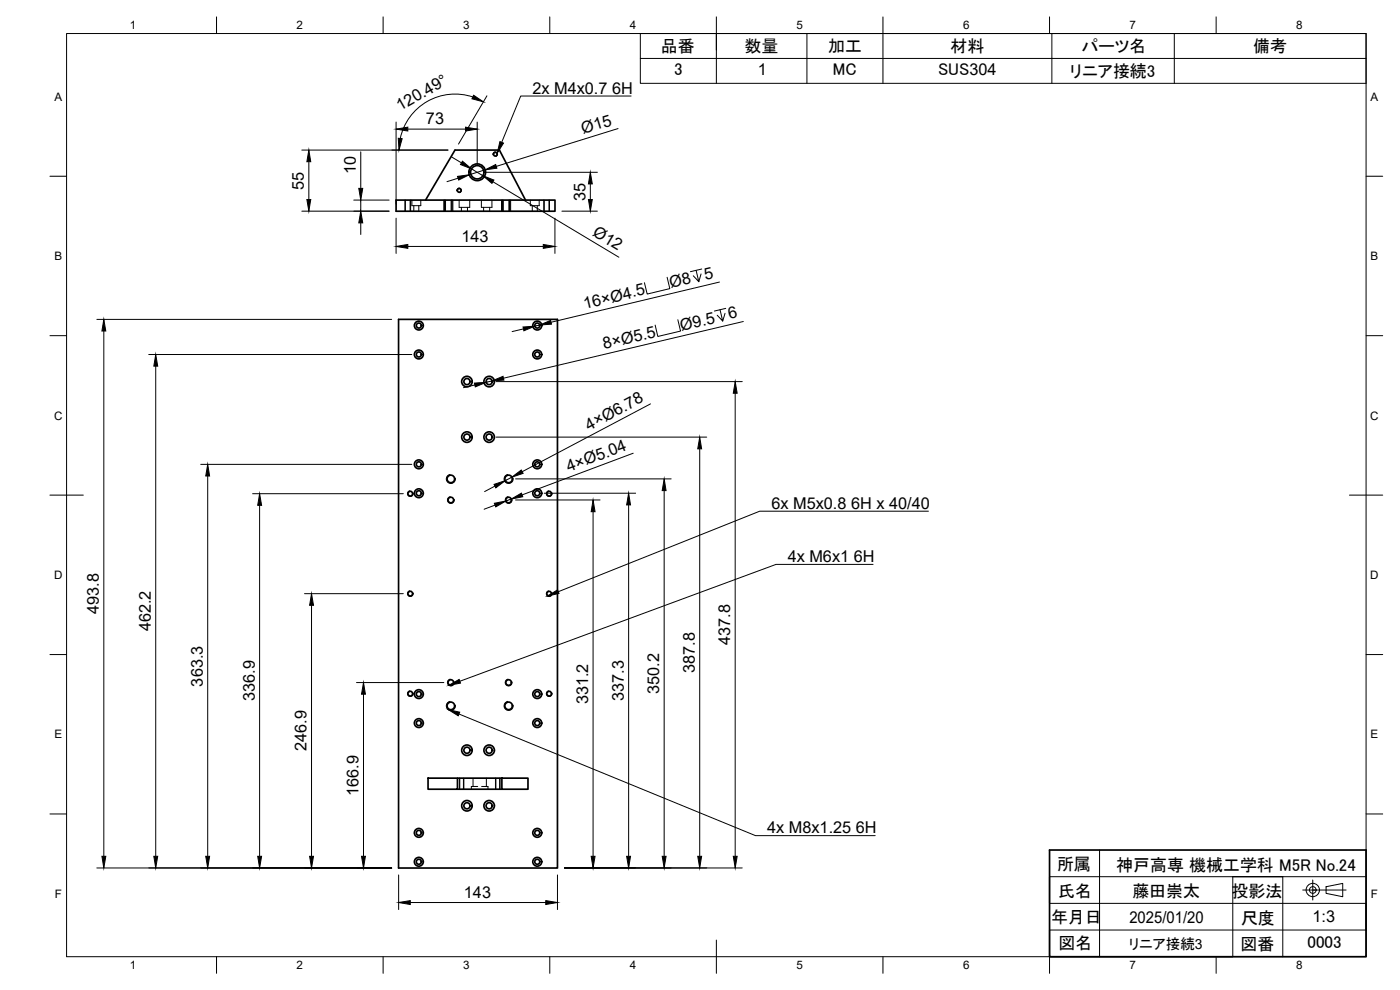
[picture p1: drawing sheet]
<svg xmlns="http://www.w3.org/2000/svg" width="420mm" height="297mm" viewBox="0 0 420 297" stroke-linecap="round" stroke-linejoin="round" font-family="sans-serif">
<!-- layer: Hidden -->
<g fill="none" stroke="#000" stroke-width=".3">
<path d="M121.7 60v3.4M123.1 60v3.4M123.6 60v1.7h2.7v-1.7M124.2 61.7v1.7M125.7 61.7v1.7M133.4 60v3.4M133.7 60v3.4M135.4 60v3.4M135.7 60v3.4M137.8 60v2.2h3.2v-2.2M138.5 62.2v1.2M140.3 62.2v1.2"/>
<path d="M144.5 60v2.2h3.1v-2.2M145.1 62.2v1.2M147 62.2v1.2M150.7 60v3.4M151 60v3.4M152.7 60v3.4M153 60v3.4M159.2 60v1.7h2.6v-1.7M159.7 61.7v1.7M161.2 61.7v1.7M163.3 60v3.4M164.8 60v3.4"/>
<path d="M138 233.5v3.3M139.1 233.5v3.3M142 233.5v2.5M143.4 236h-1.9v.8M144.5 236h2v.8M146 233.5v2.5M148.8 233.5v3.3M149.9 233.5v3.3"/>
</g>
<!-- layer: Visible -->
<g fill="none" stroke="#000" stroke-width=".51">
<path d="M118.9 60h47.7v3.4h-47.7zM127.7 60l8.8-15h13.4l7.8 15M119.6 95.8h47.7v164.6h-47.7zM128.5 233.5h8.8v3.3h-8.8zM137.3 236.8h13.3M137.3 233.5h13.3M150.6 233.5h7.9v3.3h-7.9z"/>
<circle cx="137.8" cy="57.1" r=".56"/>
<circle cx="143.2" cy="51.7" r="2"/>
<circle cx="143.2" cy="51.7" r="2.51"/>
<circle cx="148.6" cy="46.3" r=".56"/>
<circle cx="125.7" cy="97.7" r=".75"/>
<circle cx="125.7" cy="97.7" r="1.33"/>
<circle cx="161.2" cy="97.7" r=".75"/>
<circle cx="161.2" cy="97.7" r="1.33"/>
<circle cx="125.7" cy="106.4" r=".75"/>
<circle cx="125.7" cy="106.4" r="1.33"/>
<circle cx="140.1" cy="114.5" r="1.58"/>
<circle cx="140.1" cy="114.5" r=".92"/>
<circle cx="146.8" cy="114.5" r="1.58"/>
<circle cx="146.8" cy="114.5" r=".92"/>
<circle cx="161.2" cy="106.4" r=".75"/>
<circle cx="161.2" cy="106.4" r="1.33"/>
<circle cx="125.7" cy="139.3" r=".75"/>
<circle cx="125.7" cy="139.3" r="1.33"/>
<circle cx="140.1" cy="131.1" r="1.58"/>
<circle cx="140.1" cy="131.1" r=".92"/>
<circle cx="146.8" cy="131.1" r="1.58"/>
<circle cx="146.8" cy="131.1" r=".92"/>
<circle cx="161.2" cy="139.3" r=".75"/>
<circle cx="161.2" cy="139.3" r="1.33"/>
<circle cx="123.1" cy="148.1" r=".71"/>
<circle cx="125.7" cy="148" r=".75"/>
<circle cx="125.7" cy="148" r="1.33"/>
<circle cx="135.3" cy="143.7" r="1.13"/>
<circle cx="135.3" cy="150" r=".84"/>
<circle cx="152.6" cy="143.7" r="1.13"/>
<circle cx="152.6" cy="150" r=".84"/>
<circle cx="161.2" cy="148" r=".75"/>
<circle cx="161.2" cy="148" r="1.33"/>
<circle cx="164.8" cy="148.1" r=".71"/>
<circle cx="123.1" cy="178.1" r=".71"/>
<circle cx="164.8" cy="178.1" r=".71"/>
<circle cx="123.1" cy="208.1" r=".71"/>
<circle cx="125.7" cy="217" r=".75"/>
<circle cx="125.7" cy="208.3" r=".75"/>
<circle cx="125.7" cy="217" r="1.33"/>
<circle cx="125.7" cy="208.3" r="1.33"/>
<circle cx="135.3" cy="211.8" r="1.13"/>
<circle cx="135.3" cy="204.8" r=".84"/>
<circle cx="152.6" cy="211.8" r="1.13"/>
<circle cx="152.6" cy="204.8" r=".84"/>
<circle cx="161.2" cy="217" r=".75"/>
<circle cx="161.2" cy="208.3" r=".75"/>
<circle cx="161.2" cy="217" r="1.33"/>
<circle cx="161.2" cy="208.3" r="1.33"/>
<circle cx="164.8" cy="208.1" r=".71"/>
<circle cx="140.1" cy="225.1" r="1.58"/>
<circle cx="140.1" cy="225.1" r=".92"/>
<circle cx="146.8" cy="225.1" r="1.58"/>
<circle cx="146.8" cy="225.1" r=".92"/>
<circle cx="125.7" cy="249.9" r=".75"/>
<circle cx="125.7" cy="258.6" r=".75"/>
<circle cx="125.7" cy="249.9" r="1.33"/>
<circle cx="125.7" cy="258.6" r="1.33"/>
<circle cx="140.1" cy="241.8" r="1.58"/>
<circle cx="140.1" cy="241.8" r=".92"/>
<circle cx="146.8" cy="241.8" r="1.58"/>
<circle cx="146.8" cy="241.8" r=".92"/>
<circle cx="161.2" cy="249.9" r=".75"/>
<circle cx="161.2" cy="258.6" r=".75"/>
<circle cx="161.2" cy="249.9" r="1.33"/>
<circle cx="161.2" cy="258.6" r="1.33"/>
</g>
<!-- layer: Hidden Narrow -->
<g fill="none" stroke="#000" stroke-width=".3">
<path d="M121.5 60v3.4M123.2 60v3.4M133.2 60v3.4M133.5 60v3.4M135.6 60v3.4M135.9 60v3.4M150.5 60v3.4M150.9 60v3.4M152.9 60v3.4M153.2 60v3.4M163.2 60v3.4M164.9 60v3.4"/>
<path d="M137.9 233.5v3.3M139.2 233.5v3.3M148.7 233.5v3.3M150.1 233.5v3.3"/>
</g>
<!-- layer: Visible Narrow -->
<g fill="none" stroke="#000" stroke-width=".3">
<path d="M137.1 57.2a.69 .69 0 0 1 .6-.8 .69 .69 0 0 1 .8 .6 .69 .69 0 0 1-.6 .8M148 46.4a.69 .69 0 0 1 .5-.8 .69 .69 0 0 1 .8 .5 .69 .69 0 0 1-.5 .8M123 147.3a.86 .86 0 0 0-.7 1 .86 .86 0 0 0 1 .7 .86 .86 0 0 0 .7-1M135.1 142.4a1.37 1.37 0 0 0-1.1 1.5 1.37 1.37 0 0 0 1.5 1.1 1.37 1.37 0 0 0 1.2-1.5M135.1 149a1.03 1.03 0 0 0-.8 1.2 1.03 1.03 0 0 0 1.2 .8 1.03 1.03 0 0 0 .8-1.2M152.4 142.4a1.37 1.37 0 0 0-1.1 1.5 1.37 1.37 0 0 0 1.6 1.1 1.37 1.37 0 0 0 1.1-1.5M152.5 149a1.03 1.03 0 0 0-.9 1.2 1.03 1.03 0 0 0 1.2 .8 1.03 1.03 0 0 0 .9-1.2M164.7 147.3a.86 .86 0 0 0-.7 1 .86 .86 0 0 0 1 .7 .86 .86 0 0 0 .7-1M123 177.3a.86 .86 0 0 0-.7 1 .86 .86 0 0 0 1 .7 .86 .86 0 0 0 .7-1M164.7 177.3a.86 .86 0 0 0-.7 1 .86 .86 0 0 0 1 .7 .86 .86 0 0 0 .7-1M123 207.3a.86 .86 0 0 0-.7 1 .86 .86 0 0 0 1 .7 .86 .86 0 0 0 .7-1M135.1 210.4a1.37 1.37 0 0 0-1.1 1.6 1.37 1.37 0 0 0 1.5 1.1 1.37 1.37 0 0 0 1.2-1.5"/>
<path d="M135.1 203.8a1.03 1.03 0 0 0-.8 1.2 1.03 1.03 0 0 0 1.2 .8 1.03 1.03 0 0 0 .8-1.2M152.4 210.4a1.37 1.37 0 0 0-1.1 1.6 1.37 1.37 0 0 0 1.6 1.1 1.37 1.37 0 0 0 1.1-1.5M152.5 203.8a1.03 1.03 0 0 0-.9 1.2 1.03 1.03 0 0 0 1.2 .8 1.03 1.03 0 0 0 .9-1.2M164.7 207.3a.86 .86 0 0 0-.7 1 .86 .86 0 0 0 1 .7 .86 .86 0 0 0 .7-1"/>
</g>
<!-- layer: Border -->
<g fill="none" stroke="#000" stroke-width=".3">
<path d="M20 10.1h390v276.9h-390zM65 5.1v5M115 5.1v5M165 5.1v5M215 5.1v10M265 5.1v5M315 5.1v5M365 5.1v5M15 52.9h5M410 52.9h5M15 100.7h5M410 100.7h5"/>
<path d="M15 148.6h10M405 148.6h10M15 196.4h5M410 196.4h5M15 244.2h5M410 244.2h5M65 287v5M115 287v5M165 287v5M215 282.1v9.9M265 287v5M315 287v5"/>
<path d="M365 287v5"/>
</g>
<!-- layer: TitleBlock -->
<path d="M315 255h95v32h-95z" fill="none" stroke="#000" stroke-width=".51"/>
<g fill="none" stroke="#000" stroke-width=".3">
<path d="M330 255v32M315 263h95M315 271h95M315 279h95M370 263v24M385 263v24M391 267h13M394 264v6.1M398 266.1l5-1v4l-5-1.1z"/>
<circle cx="394" cy="267" r="2"/>
<circle cx="394" cy="267" r="1.01"/>
</g>
<path d="M315 279v8h55M315 263v8M370 263h15M410 271v8" fill="none" stroke="#000" stroke-width=".36"/>
<!-- layer: FD_Dimensions -->
<g fill="none" stroke="#000" stroke-width=".3">
<path d="M118.9 36.6v24.7M122.4 38.7h17.3M141.9 29.1a16.8 16.8 0 0 0-21.8 12.4M143.2 36.6v13M146.1 28.8l-8.5 14.4M185.5 38.6l-36.6 11.3M90.6 45h43.9M92.7 48.5v11.4M108.3 45.6v10.9M135.5 47.1l3 1.8M137.5 53.5l-3.4 1M141.5 50.7l3.4 2"/>
<path d="M145.3 51.7h34M145.6 51l-4.8 1.4M147.9 54.5l37.8 22.7M177.2 55.2v4.7M90.6 63.4h26.2M106.2 60h10.6M108.3 60v3.4M108.3 66.9v3.5M118.9 65.5v10.5M122.4 73.9h40.6M166.5 65.5v10.5M168.6 63.4h10.7"/>
<path d="M29.1 95.8h88.4M31.2 99.3v157.6M157.1 98.7l-3.4 .8M162 97.5l-1.5 .4M200.2 83.2l.8 3.4-6.8 1.6-.8-3.4M203.4 95.9l.8 3.4-6.8 1.7-.8-3.5M208.9 81.1l.8 3.4-1.6-1.8M210.4 82.2l-.7 2.3M210.6 80.7l-3.4 .8M215.9 84.6l-50.5 12.1M216.1 92.9l.8 3.4-1.7-1.7M217.6 94l-.7 2.3"/>
<path d="M217.8 92.5l-3.4 .8M223.1 96.5l-72 17M44.6 106.4h79M46.7 109.9v147M142.5 115.5l-3.4 .8M147.7 114.3l-1.8 .4M148.9 114.5h73.9M220.6 118v138.9M60.2 139.3h63.4M148.9 131.2h63.2M190 136l-33.3 12.5M195.2 121.2l-38.5 20.3"/>
<path d="M210 134.7v122.2M62.3 142.8v114.1M75.8 148.1h45.2M77.9 151.6v105.3M148.5 145.8l-3.1 1.7M148.6 151.6l-3.3 1.2M153.4 149.7l-1.6 .6M153.6 143.2l-2 1M154.7 143.7h46.7M154.7 150h25.4M163.3 148h27.5M178 153.5v103.4"/>
<path d="M188.7 151.5v105.4M199.3 147.2v109.7M91.4 178.1h29.6M93.5 181.6v75.3M107 204.8h26.2M109.1 208.3v48.6M29.1 260.4h88.4M119.6 262.5v10.4M123.1 270.8h40.7M167.3 262.5v10.4M169.4 260.4h53.4"/>
</g>
<g fill="#000" stroke="#000" stroke-width=".3">
<path d="M118.9 38.7l3.5-.6v1.2zM139.7 38.1l3.5 .6-3.5 .6zM142.1 28.6l3 2-3.5-1zM92.1 59.9h1.2l-.6 3.5zM92.7 45l.6 3.5h-1.2zM107.7 56.5h1.2l-.6 3.5zM119.5 41.5l1.2 .1-1 3.4zM137.3 52.9l3.5-.5-3.2 1.6zM138.8 48.4l2.7 2.3-3.3-1.3zM144.9 52.7l3.3 1.3-.6 1zM145.6 51l3.2-1.6 .3 1.1zM176.6 59.9h1.2l-.6 3.5z"/>
<path d="M177.2 51.7l.6 3.5h-1.2zM108.3 63.4l.6 3.5h-1.2zM118.9 73.9l3.5-.6v1.2zM163 73.3l3.5 .6-3.5 .6zM31.2 95.8l.5 3.5h-1.1zM157 98.1l3.5-.2-3.3 1.4zM162 97.5l3.2-1.4 .3 1.2zM46.7 106.4l.6 3.5h-1.1zM142.4 114.9l3.5-.2-3.3 1.4zM147.7 114.3l3.3-1.4 .2 1.2zM220.6 114.5l.6 3.5h-1.1zM210 131.2l.6 3.5h-1.2z"/>
<path d="M62.3 139.3l.6 3.5h-1.2zM77.9 148.1l.6 3.5h-1.2zM148.3 145.3l3.3-1.1-2.8 2.2zM148.4 151l3.4-.7-3 1.8zM153.6 143.2l2.8-2.2 .6 1zM153.4 149.7l3.1-1.7 .4 1zM178 150l.6 3.5h-1.2zM188.7 148l.5 3.5h-1.1zM199.3 143.7l.6 3.5h-1.2zM93.5 178.1l.6 3.5h-1.2zM109.1 204.8l.6 3.5h-1.2zM30.6 256.9h1.1l-.5 3.5z"/>
<path d="M46.2 256.9h1.1l-.6 3.5zM61.7 256.9h1.2l-.6 3.5zM77.3 256.9h1.2l-.6 3.5zM92.9 256.9h1.2l-.6 3.5zM108.5 256.9h1.2l-.6 3.5zM177.4 256.9h1.2l-.6 3.5zM188.1 256.9h1.1l-.5 3.5zM198.7 256.9h1.2l-.6 3.5zM209.4 256.9h1.2l-.6 3.5zM220.1 256.9h1.1l-.6 3.5zM119.6 270.8l3.5-.6v1.2zM163.8 270.2l3.5 .6-3.5 .6z"/>
</g>
<!-- layer: Hole Notes -->
<path d="M150 42.5l1.1 .4-1.9 3.1zM164.3 178.8l3-1.8 .5 1.1zM134.5 212.9l3.5 .8-.5 1.1zM134.7 205.6l3.1-1.7 .4 1.1z" fill="#000" stroke="#000" stroke-width=".3"/>
<path d="M189.4 28.8h-33.1l-5.7 13.9M278.6 153.4h-50.6l-60.4 24.1M262 169.3h-29.1l-94.9 35.1M137.8 214.2l88.9 36.5h36" fill="none" stroke="#000" stroke-width=".3"/>
<!-- layer: Custom Tables -->
<path d="M192.2 10.1h217.8v14.9h-217.8zM192.2 17.5h217.8M215 10.1v14.9M242.2 10.1v14.9M265 10.1v14.9M315.7 10.1v14.9M352.4 10.1v14.9" fill="none" stroke="#000" stroke-width=".3"/>
<g font-size="5.1">
<text x="198.4" y="15.6">品番</text>
<text x="223.5" y="15.6">数量</text>
<text x="248.6" y="15.7">加工</text>
<text x="285.3" y="15.6">材料</text>
<text x="324.6" y="15.6">パーツ名</text>
<text x="376.1" y="15.6">備考</text>
<text x="202.3" y="22.4">3</text>
<text x="249.9" y="22.4">MC</text>
<text x="281.5" y="22.4">SUS304</text>
<text x="321" y="23.1">リニア接続3</text>
<text x="317.2" y="261">所属</text>
<text x="335" y="261.2">神戸高専 機械工学科 M5R No.24</text>
<text x="317.6" y="269.1">氏名</text>
<text x="339.8" y="269.2">藤田崇太</text>
<text x="369.6" y="269.1">投影法</text>
<text x="315.4" y="276.9">年月日</text>
<text x="372.4" y="277.2">尺度</text>
<text x="317.7" y="284.8">図名</text>
<text x="372.3" y="285.1">図番</text>
<text x="392.4" y="284.6">0003</text>
</g>
<g font-size="4.9">
<text x="227.4" y="22.4">1</text>
<text x="159.8" y="28.1">2x M4x0.7</text>
<text x="183.7" y="28.1">6H</text>
<text x="120.1" y="33.4" transform="rotate(-30 120.1 33.4)">120.49°</text>
<text x="127.8" y="37.3">73</text>
<text x="175" y="40.2" transform="rotate(-17 175 40.2)">Ø15</text>
<text x="106.8" y="52.2" transform="rotate(-90 106.8 52.2)">10</text>
<text x="91.2" y="56.9" transform="rotate(-90 91.2 56.9)">55</text>
<text x="175.7" y="60.2" transform="rotate(-90 175.7 60.2)">35</text>
<text x="177.6" y="70.5" transform="rotate(31 177.6 70.5)">Ø12</text>
<text x="138.5" y="72.5">143</text>
<text x="201.4" y="86.5" transform="rotate(-13 201.4 86.5)">Ø8</text>
<text x="211.8" y="84" transform="rotate(-13 211.8 84)">5</text>
<text x="175.5" y="92.7" transform="rotate(-13 175.5 92.7)">16×Ø4.5</text>
<text x="218.9" y="95.8" transform="rotate(-13 218.9 95.8)">6</text>
<text x="204.6" y="99.3" transform="rotate(-13 204.6 99.3)">Ø9.5</text>
<text x="181.4" y="104.7" transform="rotate(-13 181.4 104.7)">8×Ø5.5</text>
<text x="176.8" y="129.2" transform="rotate(-28 176.8 129.2)">4×Ø6.78</text>
<text x="170.7" y="141.6" transform="rotate(-21 170.7 141.6)">4×Ø5.04</text>
<text x="231.5" y="152.7">6x M5x0.8</text>
<text x="255.4" y="152.7">6H x 40/40</text>
<text x="236.4" y="168.6">4x M6x1</text>
<text x="256.2" y="168.6">6H</text>
<text x="29.7" y="184.2" transform="rotate(-90 29.7 184.2)">493.8</text>
<text x="45.3" y="189.4" transform="rotate(-90 45.3 189.4)">462.2</text>
<text x="219.2" y="193.5" transform="rotate(-90 219.2 193.5)">437.8</text>
<text x="208.5" y="201.9" transform="rotate(-90 208.5 201.9)">387.8</text>
<text x="60.9" y="206" transform="rotate(-90 60.9 206)">363.3</text>
<text x="197.9" y="208.1" transform="rotate(-90 197.9 208.1)">350.2</text>
<text x="76.5" y="210.4" transform="rotate(-90 76.5 210.4)">336.9</text>
<text x="176.5" y="211.3" transform="rotate(-90 176.5 211.3)">331.2</text>
<text x="187.2" y="210.3" transform="rotate(-90 187.2 210.3)">337.3</text>
<text x="92" y="225.3" transform="rotate(-90 92 225.3)">246.9</text>
<text x="107.6" y="238.9" transform="rotate(-90 107.6 238.9)">166.9</text>
<text x="230.2" y="250">4x M8x1.25</text>
<text x="256.9" y="250">6H</text>
<text x="139.2" y="269.3">143</text>
<text x="338.9" y="276.9">2025/01/20</text>
<text x="393.9" y="276.6">1:3</text>
</g>
<text font-size="4.4" x="338.7" y="284.6">リニア接続3</text>
<g font-size="3.5">
<text x="39" y="8.8">1</text>
<text x="89" y="8.8">2</text>
<text x="139" y="8.8">3</text>
<text x="189" y="8.8">4</text>
<text x="239" y="8.8">5</text>
<text x="289" y="8.8">6</text>
<text x="339" y="8.8">7</text>
<text x="389" y="8.8">8</text>
<text x="16.3" y="30.2">A</text>
<text x="411.3" y="30.2">A</text>
<text x="16.3" y="78">B</text>
<text x="411.3" y="78">B</text>
<text x="16.2" y="125.9">C</text>
<text x="411.2" y="125.9">C</text>
<text x="16.2" y="173.7">D</text>
<text x="411.2" y="173.7">D</text>
<text x="16.3" y="221.6">E</text>
<text x="411.3" y="221.6">E</text>
<text x="16.4" y="269.4">F</text>
<text x="411.4" y="269.4">F</text>
<text x="39" y="290.8">1</text>
<text x="89" y="290.8">2</text>
<text x="139" y="290.8">3</text>
<text x="189" y="290.8">4</text>
<text x="239" y="290.8">5</text>
<text x="289" y="290.8">6</text>
<text x="339" y="290.8">7</text>
<text x="389" y="290.8">8</text>
</g>
</svg>
